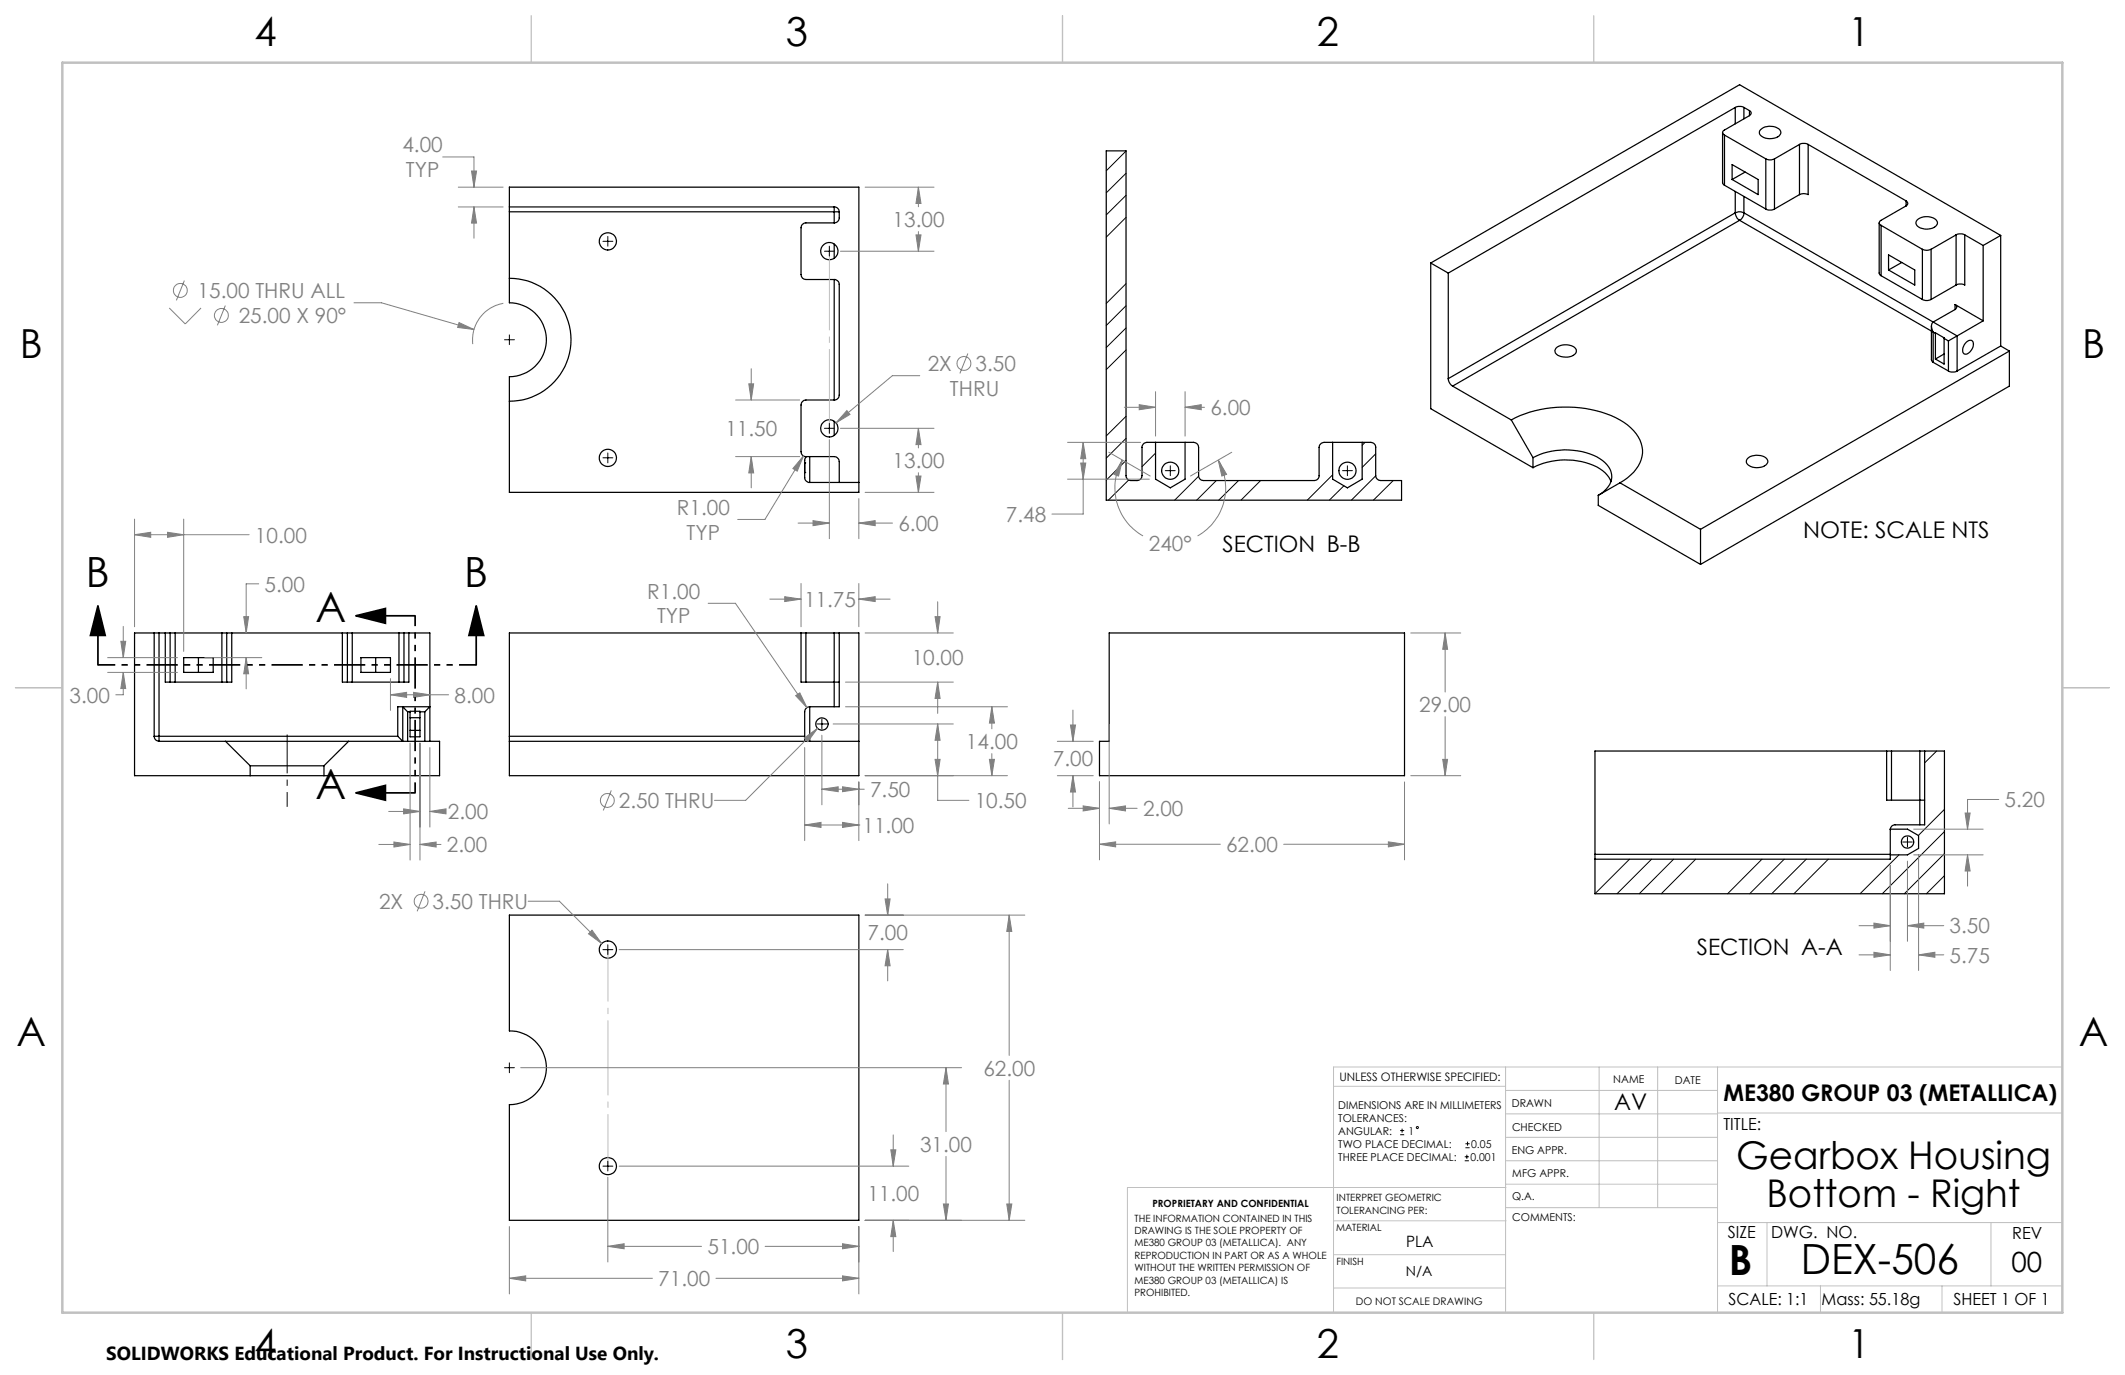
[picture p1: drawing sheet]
<svg xmlns="http://www.w3.org/2000/svg" width="432mm" height="279mm" viewBox="0 0 432 279" stroke-linecap="round" stroke-linejoin="round" font-family="sans-serif">
<g fill="none" stroke="#000" stroke-width=".25">
<path d="M224.8 30.7h4v66a.96 .96 0 0 0 1 .9h1.3a.96 .96 0 0 0 1-.9v-5.8a1.02 1.02 0 0 1 .9-1h9.5a1.02 1.02 0 0 1 1.1 1v5.8a.96 .96 0 0 0 .9 .9h22.6a.96 .96 0 0 0 .9-.9v-5.8a1.09 1.09 0 0 1 1.1-1h9.5a1.02 1.02 0 0 1 .9 1v5.8a1.02 1.02 0 0 0 1.1 .9h4.2v4h-60zM350 26.9v10.2l.4 .5M350.4 27.4l8.4 4.9M350.4 37.6l8.4 4.9M350.4 27.4v10.2M352 33.4l5.3 3.1v3l-5.3-3zM352.6 21.8a1.94 1.94 0 0 1 1.8 0M352.6 21.8l-58.3 33.7M352.6 21.8v3.4M352.6 38.9v4.4M354.4 21.8l1.1 .7M354.4 21.8v2.3"/>
<path d="M354.4 39.9v3.4M354.6 35l-2.6 1.5M355.5 23.5l-5.1 2.9a.53 .53 0 0 0-.4 .5 .53 .53 0 0 0 .4 .5M355.5 22.5a.55 .55 0 0 1 .3 .5 .55 .55 0 0 1-.3 .5M355.5 22.5v1M357.8 26.4a2.92 2.92 0 0 1 4 .2 1.25 1.25 0 0 1-1.3 1.5 2.57 2.57 0 0 1-3-1zM358.8 32.3a1.94 1.94 0 0 0 1.8 0M358.8 32.3v10.2M360.6 32.3v10.2M365.7 29.4a1.94 1.94 0 0 1 1.7 0M365.7 29.4l-5.1 2.9M365.7 29.4v10.1"/>
<path d="M365.7 39.5l-5.1 3M367.4 29.4v10.1a1.94 1.94 0 0 0-1.7 0M367.4 29.4l19.9 11.4M103.5 42.1v.9M103.5 56.6a12.5 12.5 0 0 1 12.5 12.4 12.5 12.5 0 0 1-12.5 12.5M103.5 42.1v-4.1h71v62h-71v-23.4a7.5 7.5 0 0 0 7.5-7.6 7.5 7.5 0 0 0-7.5-7.5v-18.5M103.5 42.1h66M103.5 43h66M169.5 56.8a1.02 1.02 0 0 1 1 1v22.5a1.02 1.02 0 0 1-1 1M169.5 45.3h-5.7a.96 .96 0 0 0-1 1v9.5a.97 .97 0 0 0 1 1h5.7M169.5 42.1a1.02 1.02 0 0 1 1 .9M169.5 42.1v.9"/>
<path d="M169.5 43h1M169.5 43v2.3M169.5 49.6v2.9M169.5 56.8v24.5M170.5 43v1.3a1.02 1.02 0 0 1-1 1M290.7 53.4l3.6 2.1M290.7 53.4v29.6l20.8 12M294.3 55.5v21.4M352.6 43.3a2.03 2.03 0 0 0 .9 1.5M352.6 43.3a1.94 1.94 0 0 1 1.8 0M352.6 43.3l-58.3 33.6M353.5 44.8l-58.3 33.7"/>
<path d="M353.5 44.8l39 22.5M354.4 43.3a1.79 1.79 0 0 1-.9 1.5M354.4 43.3l38.4 22.1M358.8 42.5a1.94 1.94 0 0 0 1.8 0M381.8 45.3v10.2l.4 .5M382.2 45.8l8.4 4.9M382.2 56l8.4 4.9M382.2 45.8v10.2M383.8 51.8l5.3 3.1v3l-5.3-3zM386.4 53.3l-2.6 1.6M387.3 41.8l-5.1 3a.53 .53 0 0 0-.4 .5 .53 .53 0 0 0 .4 .5M387.3 40.8a.55 .55 0 0 1 .4 .5 .55 .55 0 0 1-.4 .5"/>
<path d="M387.3 40.8v1M389.6 44.7a2.87 2.87 0 0 1 4 .3 1.47 1.47 0 0 1-1.7 1.5 2.28 2.28 0 0 1-2.6-1.1zM390.6 50.7a1.94 1.94 0 0 0 1.8 0M390.6 50.7v10.2M392.4 50.7v10.2M397.5 47.7a1.94 1.94 0 0 1 1.7 0M397.5 47.7l-5.1 3M397.5 47.7v10.2M397.5 57.9l-5.1 3M399.2 47.7v10.2a1.94 1.94 0 0 0-1.7 0M399.2 47.7l3.8 2.2M403 49.9v15.3"/>
<path d="M406.5 47.8l-53-30.6-62.8 36.2M406.5 47.8l-3.5 2.1M406.5 47.8v22.5M294.3 76.9a1.92 1.92 0 0 0 .9 1.6M295.2 78.5l11.9 6.8M316.2 70.7a2.92 2.92 0 0 1 4.1 .3 1.51 1.51 0 0 1-1.8 1.6 2.31 2.31 0 0 1-2.5-1.1l-.1-.3zM390.6 60.9a1.94 1.94 0 0 0 1.8 0M392.5 66.3v6.8l.3 .5M392.8 65.4a1.61 1.61 0 0 0 0 2.1M392.8 73.6l3.1 1.8M392.8 67.5l.5 .2M392.8 65.4l4.9 2.9"/>
<path d="M392.8 67.5v6.1M393.3 67.7v-.1l1.7 1.2M393.3 67.7v5.3M395 68.8l.9 .5M395 68.8v5.2l-1.7-1M395 71.9l-1.7 1.1M395.9 75.4a1.94 1.94 0 0 0 1.8 0M395.9 69.3v6.1M397.3 61.9a.55 .55 0 0 1 .3 .5 .55 .55 0 0 1-.3 .5M397.3 61.9l5.7 3.3M397.3 62.9l-4.5 2.5M397.3 61.9v1"/>
<path d="M397.7 68.3l-1.8 1M397.7 68.3v7.1M399.6 69.5a.78 .78 0 0 1 1-.3 .78 .78 0 0 1 .4 1 1.87 1.87 0 0 1-1.9 1.7 1.71 1.71 0 0 1 .5-2.4zM403 65.2l-5.3 3.1M406.5 70.3l-8.8 5.1M406.5 70.3l1.8 1M408.3 71.3l-62.8 36.3M408.3 71.3v7.2l-62.8 36.2M163.5 94.1h.1M163.5 96h.1M163.9 92.8l-.4 .8v3.4a1.02 1.02 0 0 0 1 1M164.5 92.8v5.2"/>
<path d="M164.5 98h10M169.5 81.3h-5.7a1.02 1.02 0 0 0-1 1v9.5a.96 .96 0 0 0 1 1h5.7a1.09 1.09 0 0 1 1 1v4.2M169.5 85.6v2.9M234.8 89.9v7.5l3 1.7 3-1.7v-7.5M270.8 89.9v7.5l3 1.7 3-1.7v-7.5M307.1 85.3a24.6 24.6 0 0 1 22.1 0 7.8 7.8 0 0 1 4.6 6.8 8.1 8.1 0 0 1-4.6 6M307.1 85.3l4.4 7.7M311.5 93a14.4 14.4 0 0 1 14.1 .6 3.7 3.7 0 0 1 .3 6.3l-1.1 .7M311.5 95a14.4 14.4 0 0 1 14.1 .6l1.3 1.4 .4 .9M311.5 93v2M329.2 98.1l-4.4 2.5M329.2 98.1l16.3 9.5"/>
<path d="M355.1 93.2a3.1 3.1 0 0 1 3.9 0 .89 .89 0 0 1-.4 1.5 3 3 0 0 1-3.6-.5 .84 .84 0 0 1 .1-1zM324.8 100.6v2.1l20.7 12M345.5 107.6v7.1M31.3 128.6h1M31.3 128.6h-4v29h23.5M31.3 128.6v21M32.3 128.6h1.3M32.3 128.6v21M33.6 128.6v10h1M33.6 128.6h1M34.6 138.6h1M34.6 128.6h1"/>
<path d="M34.6 128.6v10M35.6 128.6h9.5M35.6 138.6h9.5M35.6 128.6v10M37.3 133.6h6v3h-6zM40.3 133.6v3M45.1 138.6h1M45.1 128.6h1M45.1 128.6v10M46.1 128.6h1M46.1 128.6v10M47.1 128.6v10h-1"/>
<path d="M47.1 128.6h22.5M69.6 128.6v10h1M69.6 128.6h1M70.6 138.6h1M70.6 128.6h1M70.6 128.6v10M71.6 128.6h9.5M71.6 138.6h9.5M71.6 128.6v10M73.3 133.6h6v3h-6zM76.3 133.6v3M81.1 138.6h1"/>
<path d="M81.1 128.6h1M81.1 128.6v10M82.1 128.6h1M82.1 128.6v10M83.1 128.6v10h-1M83.1 128.6h4.2v22M162.8 128.6v10h1M162.8 128.6h1M162.8 128.6h-59.3v21M163.8 138.6h6.7M163.8 128.6h5.7M163.8 128.6v10"/>
<path d="M169.5 128.6h1M169.5 128.6v15M170.5 128.6h4v29h-71v-7M170.5 128.6v15h-6M225.4 128.6h60v29h-62v-7h2zM31.3 149.6a1.02 1.02 0 0 0 1 1M31.3 149.6h1M32.3 149.6v1M32.3 150.6h13.5M32.3 149.6h48.5M45.8 150.6h25M45.8 150.6l5 5"/>
<path d="M50.8 155.6h15M50.8 157.6h15M50.8 155.6v2M65.8 155.6v2M70.8 150.6h18.5v7h-23.5M70.8 150.6l-5 5M81.8 143.6l1 1M81.8 143.6h5.5l-1 1M81.8 143.6v7l-1-1M81.8 143.6h-1v6M82.8 144.6v6M82.8 144.6h.5"/>
<path d="M83.3 144.6v-.1h2v.1M83.3 144.6v5.1h2v-5.1M83.3 145.8h2M83.3 148.4h2M85.3 144.6h1M86.3 144.6v6M103.5 149.6v1M103.5 150.6h71M103.5 149.6h60M164.5 143.6a1.02 1.02 0 0 0-1 1v6M164.5 143.6v7M383.4 152.6v10h1"/>
<path d="M383.4 152.6h1M383.4 152.6h-59.3v21M384.4 152.6h5.7M384.4 152.6v10M390.1 152.6h1M390.1 152.6v15M391.1 152.6v15h-6a.97 .97 0 0 0-1 .9M391.1 152.6h4v29h-71v-7M324.1 173.6v1M324.1 173.6h60M384.1 168.5v6.1h-60M384.1 168.5h3.5l2.3 1.3v2.6l-2.3 1.3h-3.5"/>
<path d="M384.4 162.6h6.7M103.5 185.9h71v62.1h-71v-23.5a7.5 7.5 0 0 0 7.5-7.5 7.5 7.5 0 0 0-7.5-7.5z"/>
<circle cx="123.5" cy="49" r="1.76"/>
<circle cx="168.5" cy="51" r="1.75"/>
<circle cx="123.5" cy="93" r="1.75"/>
<circle cx="168.5" cy="87" r="1.76"/>
<circle cx="237.8" cy="95.7" r="1.75"/>
<circle cx="273.8" cy="95.6" r="1.75"/>
<circle cx="167" cy="147.1" r="1.24"/>
<circle cx="387.6" cy="171.1" r="1.27"/>
<circle cx="123.5" cy="193" r="1.76"/>
<circle cx="123.5" cy="237" r="1.76"/>
</g>
<g fill="none" stroke="#000" stroke-width=".2">
<path d="M228.8 30.7l-4 4M228.8 35.2l-4 4M228.8 39.7l-4 4M122.5 49h2M123.5 48v2M167.5 51h2M168.5 50v2M228.8 57.6l-4 4.1M228.8 44.2l-4 4M102.5 69h2M103.5 68.1v1.9M228.8 62.1l-4 4"/>
<path d="M228.8 66.6l-4 4M228.8 71.1l-4 4M122.5 93h2M123.5 92v2.1M167.5 87h2M168.5 86v2.1M228.8 84.6l-4 4M228.8 89.1l-4 4M228.8 93.6l-4 4M229.3 97.5l-4.1 4.1M234.8 92.1l-2.7 2.7M236.8 95.6h2"/>
<path d="M237.8 94.7v2M243.6 96.8l-4.9 4.8M247.2 97.6l-4 4M251.7 97.6l-4.1 4M256.2 97.6l-4 4M270.8 96.5l-5.2 5.1M272.8 95.6h2M273.1 98.7l-3 2.9M273.8 94.7v2M277.4 89.9l-.6 .6M279.5 92.2l-2.7 2.8M279.5 96.7l-4.9 4.9"/>
<path d="M283.1 97.6l-4 4M166 147.1h2M167 146.1v2M393.5 152.6l-2.4 2.4M331.1 174.6l-7 7M335.6 174.6l-7 7M340.1 174.6l-7 7M344.6 174.6l-7 7M358 174.6l-7 7M362.5 174.6l-7 7M367 174.6l-7 7M371.5 174.6l-7 7"/>
<path d="M385.9 173.7l-7.9 7.9M386.6 171.1h2M387.6 170.1v2M395.1 164.5l-5.3 5.3M395.1 169l-12.6 12.6M395.1 173.5l-8.1 8.1M395.1 177.9l-3.7 3.7M122.5 193h2M123.5 192v2M102.5 217h2M103.5 216v2M122.5 237h2"/>
<path d="M123.5 236v1.9M284.5 230.6h.8M284.5 229.7h.8M284.9 229.3v.9M297.6 235.9h.9M297.6 235.1h.9M297.8 233.2h.8M297.8 232.4h.8M298.1 234.6v.9M298.2 232v.8"/>
<circle cx="288" cy="229.1" r=".2"/>
</g>
<g fill="none" stroke="#808080" stroke-width=".2">
<path d="M90 31.9h6.3v6.1M93.1 38h9.1M95.8 34.7h1l-.5 3.3zM175.8 38h14M186.6 38l.5 3.3h-1zM186.6 38v4M37.5 57l-1.7 4M93.1 42.1h9.1M96.3 42.1l.5 3.2h-1zM96.3 42.1v6.3M170.8 51h19M186.1 47.7h1l-.5 3.3z"/>
<path d="M186.6 47.1v3.9M34.4 62.6l3.2 3.2 3.3-3.2M45.8 62.1l-1.6 4M71.9 61.5h5.6l18.8 5.5M93.3 65.5l3 1.5-3.3-.5zM102.3 61.6a7.6 7.6 0 0 0-6.2 8.3M152.2 78h.9l-.5 3.3zM152.6 74.9v6.4M186.9 76.3h-5.6l-11.4 9.6M196.7 71.8l-1.6 4.1M234.8 79.6v9M240.8 79.6v9"/>
<path d="M149.5 81.3h13M149.5 92.8h13M152.6 92.8l.5 3.3h-.9zM152.6 92.8v6.3M163.3 92.6l-1.3 3.1-.9-.5zM163.3 92.6l-7.9 13h-5.5M168.5 89.3v20.2M170.8 87h19M172.1 83.4l.6 .8-2.8 1.7zM186.1 96.7h1l-.5 3.3zM186.6 87l.5 3.3h-1zM186.6 87v4"/>
<path d="M186.6 96.1v3.9M216.9 89.9h14.9M216.9 97.4h16.6M219.6 94.1h1l-.5 3.3zM220.1 89.9l.5 3.3h-1zM220.1 89.9v14.6h-6.4M225.3 91.9l8.4 4.8M228.1 93.5l-.8 3.2-1-.3zM228.1 93.5a11.2 11.2 0 0 0 4.2 15.4M228.5 82.8h6.3M231.5 82.2l3.3 .6-3.3 .5zM240.8 82.8l3.3-.6v1.1z"/>
<path d="M240.8 82.8h4M247.5 93.5l1.7 2.9-.9 .3zM247.5 93.5a11.3 11.3 0 0 1-4.2 15.4M250.3 91.9l-8.4 4.8M27.3 108.7l3.3-.5v1zM27.3 105.5v21.9M27.3 108.7h23.3M34 108.2l3.3 .5-3.3 .5zM37.3 105.5v26.9M52.6 118.6h-2.6v10M162.2 106.3h6.3M162.8 118.6v8.8"/>
<path d="M165.2 105.8l3.3 .5-3.3 .5zM174.5 106.3l3.3-.5v1zM174.5 101.3v8.2M174.5 118.6v8.8M174.5 106.3h6.9M175.8 100h14M21.9 133.6h14.2M21.9 136.6h14.2M24.6 130.3h.9l-.5 3.3zM25 136.6l.5 3.3h-.9zM25 136.6v4.6h-1.5M25 127.3v6.3"/>
<path d="M41.6 133.6h11.6M49.5 125.3h1l-.5 3.3zM50 133.6l.5 3.3h-1zM50 133.6v6.4M79.3 137.9v6.5M143.9 122.6h5.5l14.6 21.2M156.4 121.7h6.4M159.5 121.2l3.3 .5-3.3 .5zM171.8 138.6h21.9M174.5 121.7l3.3-.5v1zM174.5 121.7h6.4M175.8 128.6h17.9"/>
<path d="M190 125.3h1l-.5 3.3zM190.5 138.6l.5 3.3h-1zM190.5 122.3v6.3M190.5 138.6v6.4M286.7 128.6h10.1M293.7 128.6l.4 3.3h-.9zM293.7 128.6v12M79.3 141.2l3.3-.5v1zM79.3 141.2h11.9M83.3 151v23.8M84 140.7l3.3 .5-3.3 .5zM85.3 151v23.8"/>
<path d="M87.3 151.9v16.2M161.7 141.4l.8-.6 1.5 3zM163.4 150l2.7-2-2 2.7zM163.5 151.9v18.9M166.1 148l-14.6 14.6h-6.3M167 149.4v14.1M169.3 147.1h24.4M171.2 159.9l3.3 .5-3.3 .5zM171.8 143.6h32.9M174.5 158.9v11.9M175.8 157.6h28.9M190 154.3h1l-.5 3.3z"/>
<path d="M190.5 147.1l.5 3.3h-1zM190.5 147.1v15.5h6.4M201 154.3h1.1l-.6 3.3zM201.5 143.6l.6 3.3h-1.1zM201.5 143.6v4.5M201.5 153.1v4.5M214.8 157.6h7.3M214.8 150.6h7.3M217.5 147.3h1l-.5 3.3zM218 157.6l.5 3.3h-1zM218 144.3v6.3M218 157.6v6.4"/>
<path d="M223.4 158.9v15.8M225.4 147.1v20.3M285.4 158.9v15.8M286.7 157.6h10.1M293.2 154.3h.9l-.4 3.3zM293.7 145.6v12M77 171.6h6.3M79 164.9h6.3M80 171.1l3.3 .5-3.3 .5zM82 164.4l3.3 .5-3.3 .5zM85.3 171.6l3.3-.5v1zM85.3 171.6h4.3"/>
<path d="M87.3 164.9l3.3-.5v1zM87.3 164.9h2.6M124.2 160.6l-1.6 4.1M163.5 167.6l3.3-.5v1zM163.5 167.6h11M167 160.4l3.3-.5v1zM167 160.4h8.6M171.2 167.1l3.3 .5-3.3 .5zM174.5 167.6h.1M180.4 179.6v6.3M217.1 164.3h6.3M220.1 163.8l3.3 .5-3.3 .5z"/>
<path d="M223.4 171.6l3.3-.5v1zM223.4 171.6h24.6M225.4 164.3l3.3-.5v1zM225.4 164.3h5.7M260.8 171.6h24.6M282.1 171.1l3.3 .5-3.3 .5zM384.1 175.9v21.3M387.6 175v16.3M388.9 173.7h14.1M388.9 168.5h14.1M389.9 173.7v23.5M399.3 165.2h1l-.5 3.3z"/>
<path d="M399.8 173.7l.5 3.3h-1zM399.8 173.7v6.4M406.2 162.5h-6.4v6M86.4 181.1l-1.6 4.1M107.3 183.1h6.4l8.6 8.6M120.3 189l2 2.7-2.7-1.9zM125.8 193h57.8M175.8 185.9h32.4M179.8 182.7h1.1l-.5 3.2zM180.4 193l.5 3.3h-1.1zM180.4 193v6.3M205.1 185.9l.5 3.4h-1z"/>
<path d="M205.1 185.9v28.6M377.8 188.1h6.3M377.8 194h6.3M380.8 187.6l3.3 .5-3.3 .5zM380.8 193.5l3.3 .5-3.3 .5zM387.6 188.1l3.3-.5v1zM387.6 188.1h7.4M389.9 194l3.3-.5v1zM389.9 194h5.1M105.8 217h89.6M192.2 217l.5 3.3h-1zM192.2 217v12.9"/>
<path d="M205.1 219.5v28.5M123.5 239.2v17.2M125.8 237h58.9M181 233.6h1l-.5 3.4zM181.5 230.6v6.4M192.2 235v13M103.5 259.8l3.3-.5v1zM103.5 249.2v13.7M103.5 259.8h29.1M123.5 253.3l3.3-.6v1.1zM123.5 253.3h19.1M145.5 259.8h29"/>
<path d="M155.5 253.3h19M171.2 259.3l3.3 .5-3.3 .5zM171.2 252.7l3.3 .6-3.3 .5zM174.5 249.2v13.7M175.8 248h32.4M181.5 248l.5 3.3h-1zM181.5 248v6.3M191.7 244.7h1l-.5 3.3zM204.6 244.7h1l-.5 3.3z"/>
<circle cx="36.6" cy="59" r="1.42"/>
<circle cx="45" cy="64.1" r="1.41"/>
<circle cx="195.9" cy="73.8" r="1.4"/>
<circle cx="123.4" cy="162.7" r="1.41"/>
<circle cx="85.6" cy="183.1" r="1.41"/>
</g>
<path d="M19.9 123.1l1.5 6h-3zM19.9 123.1v12M72.3 125.1l6-1.5v3zM72.3 125.1h12M96.8 123.1l1.5 6h-3zM96.8 123.1v12M72.3 161.1l6-1.5v3zM72.3 161.1h12" fill="none" stroke="#000" stroke-width=".35"/>
<path d="M58.3 149.3v14.7" fill="none" stroke="#000" stroke-width=".2" stroke-dasharray="15.2 1.3 1.3 1.3" stroke-dashoffset="7.4" stroke-linecap="butt"/>
<path d="M84.3 125.1v36" fill="none" stroke="#000" stroke-width=".35" stroke-dasharray="6.3 1.3 1.3 1.3 1.3 1.3" stroke-dashoffset="4.2" stroke-linecap="butt"/>
<path d="M96.8 135.1h-76.9" fill="none" stroke="#000" stroke-width=".35" stroke-dasharray="6.3 1.3 1.3 1.3 1.3 1.3" stroke-dashoffset="2.8" stroke-linecap="butt"/>
<path d="M123.5 192.9v44" fill="none" stroke="#c0c0c0" stroke-width=".2" stroke-dasharray="15.2 1.3 1.3 1.3" stroke-dashoffset="4.7" stroke-linecap="butt"/>
<path d="M168.5 51v36" fill="none" stroke="#c0c0c0" stroke-width=".2" stroke-dasharray="15.2 1.3 1.3 1.3" stroke-dashoffset="-.9" stroke-linecap="butt"/>
<g fill="none" stroke="#c0c0c0" stroke-width=".2">
<path d="M305.9 216.8v49.9M324.9 216.8v28.6M336.8 216.8v28.6M349 216.8v49.9M419.1 216.8h-148.1v49.9M271 220.7h34.9M305.9 231.1h43.1M305.9 226.3h43.1M305.9 221.6h43.1M305.9 235.9h43.1M349 226.2h70.1M271 255h34.9"/>
<path d="M271 248.1h35M305.9 240.6h43.1M306 245.4h43M306 241.3h-76.9v25.4M349 248.4h70.1M359.1 248.4v12.9M404.6 248.4v12.9M271 261.7h34.9M349 261.3h70.1M369.9 261.3v5.4M394.6 261.3v5.4"/>
</g>
<path d="M108 3.2v9.5M215.9 3.2v9.5M323.8 3.2v9.5M3.1 139.7h9.6M419.1 139.7h9.5M108 266.7v9.6M215.9 266.7v9.6M323.8 266.7v9.6" fill="none" stroke="#c0c0c0" stroke-width=".25"/>
<path d="M12.7 12.7h406.4v254h-406.4z" fill="none" stroke="#c0c0c0" stroke-width=".5"/>
<g fill="#000">
<path d="M72.3 125.1l6-1.5v3zM72.3 161.1l6-1.5v3z"/>
<path d="M96.8 123.1l1.5 6h-3zM19.9 123.1l1.5 6h-3z"/>
</g>
<path d="M163.5 167.6l3.3-.5v1zM171.2 167.1l3.3 .5-3.3 .5zM167 160.4l3.3-.5v1zM171.2 159.9l3.3 .5-3.3 .5zM190 154.3h1l-.5 3.3zM190.5 147.1l.5 3.3h-1zM161.7 141.4l2.3 2.4-1.5-3zM190.5 138.6l.5 3.3h-1zM190 125.3h1l-.5 3.3zM201.5 143.6l.6 3.3h-1.1zM201 154.3h1.1l-.6 3.3zM159.5 121.2l3.3 .5-3.3 .5zM174.5 121.7l3.3-.5v1zM163.4 150l.7 .7 2-2.7zM24.6 130.3h.9l-.5 3.3zM25 136.6l.5 3.3h-.9zM27.3 108.7l3.3-.5v1zM34 108.2l3.3 .5-3.3 .5zM79.3 141.2l3.3-.5v1zM84 140.7l3.3 .5-3.3 .5zM50 133.6l.5 3.3h-1zM49.5 125.3h1l-.5 3.3zM80 171.1l3.3 .5-3.3 .5zM85.3 171.6l3.3-.5v1zM82 164.4l3.3 .5-3.3 .5zM87.3 164.9l3.3-.5v1zM223.4 171.6l3.3-.5v1zM282.1 171.1l3.3 .5-3.3 .5zM293.7 128.6l.4 3.3h-.9zM293.2 154.3h.9l-.4 3.3zM217.5 147.3h1l-.5 3.3zM218 157.6l.5 3.3h-1zM220.1 163.8l3.3 .5-3.3 .5zM225.4 164.3l3.3-.5v1zM205.1 185.9l.5 3.4h-1zM204.6 244.7h1l-.5 3.3zM171.2 259.3l3.3 .5-3.3 .5zM103.5 259.8l3.3-.5v1zM192.2 217l.5 3.3h-1zM191.7 244.7h1l-.5 3.3zM181 233.6h1l-.5 3.4zM181.5 248l.5 3.3h-1zM180.4 193l.5 3.3h-1.1zM179.8 182.7h1.1l-.5 3.2zM123.5 253.3l3.3-.6v1.1zM171.2 252.7l3.3 .6-3.3 .5zM120.3 189l-.7 .8 2.7 1.9zM93.3 65.5l-.3 1 3.3 .5zM95.8 34.7h1l-.5 3.3zM96.3 42.1l.5 3.2h-1zM152.2 78h.9l-.5 3.3zM152.6 92.8l.5 3.3h-.9zM186.6 87l.5 3.3h-1zM186.1 96.7h1l-.5 3.3zM186.1 47.7h1l-.5 3.3zM186.6 38l.5 3.3h-1zM163.3 92.6l-2.2 2.6 .9 .5zM172.1 83.4l-2.2 2.5 2.8-1.7zM165.2 105.8l3.3 .5-3.3 .5zM174.5 106.3l3.3-.5v1zM380.8 187.6l3.3 .5-3.3 .5zM387.6 188.1l3.3-.5v1zM380.8 193.5l3.3 .5-3.3 .5zM389.9 194l3.3-.5v1zM399.8 173.7l.5 3.3h-1zM399.3 165.2h1l-.5 3.3zM247.5 93.5l1.7 2.9-.9 .3zM228.1 93.5l-.8 3.2-1-.3zM231.5 82.2l3.3 .6-3.3 .5zM240.8 82.8l3.3-.6v1.1zM220.1 89.9l.5 3.3h-1zM219.6 94.1h1l-.5 3.3z" fill="#808080"/>
<g font-size="8.5">
<text x="17.5" y="119.3">B</text>
<text x="94.3" y="119.3">B</text>
<text x="64.1" y="126.4">A</text>
<text x="64.1" y="162.4">A</text>
<text x="351.3" y="259">B</text>
<text x="365.9" y="258.9">DEX-506</text>
</g>
<g font-size="8.1">
<text x="51.7" y="9.3">4</text>
<text x="159.7" y="9.3">3</text>
<text x="267.6" y="9.3">2</text>
<text x="375.6" y="9.3">1</text>
<text x="4" y="72.8">B</text>
<text x="423.1" y="72.8">B</text>
<text x="3.3" y="212.5">A</text>
<text x="422.4" y="212.5">A</text>
<text x="51.7" y="276">4</text>
<text x="159.7" y="276">3</text>
<text x="267.6" y="276">2</text>
<text x="375.6" y="276">1</text>
</g>
<g font-size="7.8">
<text x="352.8" y="237.5">Gearbox Housing</text>
<text x="359" y="245.2">Bottom - Right</text>
</g>
<text font-size="5.6" x="408.7" y="258.5">00</text>
<g font-size="4.7">
<text x="366.4" y="109.3">NOTE: SCALE NTS</text>
<text x="328" y="225.6">AV</text>
<text x="350.2" y="223.8">ME380 GROUP 03 (METALLICA)</text>
</g>
<g font-size="4.6">
<text x="248.4" y="112.1">SECTION B-B</text>
<text x="344.8" y="194">SECTION A-A</text>
</g>
<g font-size="4.2" fill="#808080">
<text x="81.8" y="31">4.00</text>
<text x="82.5" y="36">TYP</text>
<text x="181.4" y="46.1">13.00</text>
<text x="40.2" y="60.5">15.00 THRU ALL</text>
<text x="48.5" y="65.6">25.00 X 90°</text>
<text x="188.5" y="75.4">2X</text>
<text x="198.2" y="75.4">3.50</text>
<text x="193" y="80.5">THRU</text>
<text x="147.4" y="88.6">11.50</text>
<text x="246" y="84.3">6.00</text>
<text x="181.4" y="95.1">13.00</text>
<text x="137.5" y="104.6">R1.00</text>
<text x="182.5" y="107.9">6.00</text>
<text x="204.4" y="106">7.48</text>
<text x="51.8" y="110.2">10.00</text>
<text x="139.5" y="109.7">TYP</text>
<text x="233.5" y="111.9">240°</text>
<text x="53.8" y="120.2">5.00</text>
<text x="131.5" y="121.6">R1.00</text>
<text x="163.4" y="123.3">11.75</text>
<text x="133.5" y="126.7">TYP</text>
<text x="185.3" y="135.2">10.00</text>
<text x="14.2" y="142.8">3.00</text>
<text x="92.3" y="142.8">8.00</text>
<text x="288.4" y="144.7">29.00</text>
<text x="196.3" y="152.2">14.00</text>
<text x="213.9" y="155.7">7.00</text>
<text x="176.8" y="162">7.50</text>
<text x="91" y="166.5">2.00</text>
<text x="125.8" y="164.2">2.50 THRU</text>
<text x="198.1" y="164.2">10.50</text>
<text x="232.3" y="165.8">2.00</text>
<text x="407.3" y="164">5.20</text>
<text x="90.8" y="173.2">2.00</text>
<text x="175.3" y="169.2">11.00</text>
<text x="249.1" y="173.2">62.00</text>
<text x="77" y="184.7">2X</text>
<text x="87.9" y="184.7">3.50 THRU</text>
<text x="176.3" y="191">7.00</text>
<text x="396.2" y="189.7">3.50</text>
<text x="396.2" y="195.6">5.75</text>
<text x="199.8" y="218.5">62.00</text>
<text x="187" y="234">31.00</text>
<text x="176.3" y="244">11.00</text>
<text x="143.8" y="254.8">51.00</text>
<text x="133.8" y="261.3">71.00</text>
</g>
<text font-size="3.8" x="21.6" y="276.3">SOLIDWORKS Educational Product. For Instructional Use Only.</text>
<g font-size="3.4">
<text x="350.2" y="229.5">TITLE:</text>
<text x="351.1" y="251.6">SIZE</text>
<text x="359.9" y="251.6">DWG. NO.</text>
<text x="408.9" y="251.7">REV</text>
<text x="351.2" y="265.2">SCALE: 1:1</text>
<text x="370.1" y="265.3">Mass: 55.18g</text>
<text x="396.9" y="265.2">SHEET 1 OF 1</text>
</g>
<text font-size="3.2" x="285.7" y="253.3">PLA</text>
<text font-size="2.8" x="285.7" y="259.4">N/A</text>
<text font-size="2.4" x="272.2" y="219.7">UNLESS OTHERWISE SPECIFIED:</text>
<g font-size="2.2">
<text x="327.8" y="220.1">NAME</text>
<text x="340.3" y="220.2">DATE</text>
<text x="271.9" y="225.3">DIMENSIONS ARE IN MILLIMETERS</text>
<text x="271.9" y="227.9">TOLERANCES:</text>
<text x="307.2" y="224.9">DRAWN</text>
<text x="271.9" y="230.6">ANGULAR:</text>
<text x="271.9" y="233.2">TWO PLACE DECIMAL:</text>
<text x="286.2" y="230.6">1</text>
<text x="298.9" y="233.2">0.05</text>
<text x="307.3" y="229.8">CHECKED</text>
<text x="271.9" y="235.9">THREE PLACE DECIMAL:</text>
<text x="298.8" y="235.9">0.001</text>
<text x="307.2" y="234.5">ENG APPR.</text>
<text x="307.3" y="239.2">MFG APPR.</text>
<text x="307.3" y="243.9">Q.A.</text>
<text x="307.3" y="248.1">COMMENTS:</text>
</g>
<text font-size="2.1" x="275.5" y="265.1">DO NOT SCALE DRAWING</text>
<g font-size="2">
<text x="234.2" y="245.3">PROPRIETARY AND CONFIDENTIAL</text>
<text x="271.6" y="244.1">INTERPRET GEOMETRIC</text>
<text x="230.5" y="248.2">THE INFORMATION CONTAINED IN THIS</text>
<text x="230.5" y="250.7">DRAWING IS THE SOLE PROPERTY OF</text>
<text x="271.5" y="250.2">MATERIAL</text>
<text x="271.6" y="246.6">TOLERANCING PER:</text>
<text x="230.5" y="253.3">ME380 GROUP 03 (METALLICA). ANY</text>
<text x="230.5" y="255.8">REPRODUCTION IN PART OR AS A WHOLE</text>
<text x="271.5" y="257">FINISH</text>
<text x="230.5" y="258.3">WITHOUT THE WRITTEN PERMISSION OF</text>
<text x="230.5" y="260.8">ME380 GROUP 03 (METALLICA) IS</text>
<text x="230.5" y="263.4">PROHIBITED.</text>
</g>
</svg>
